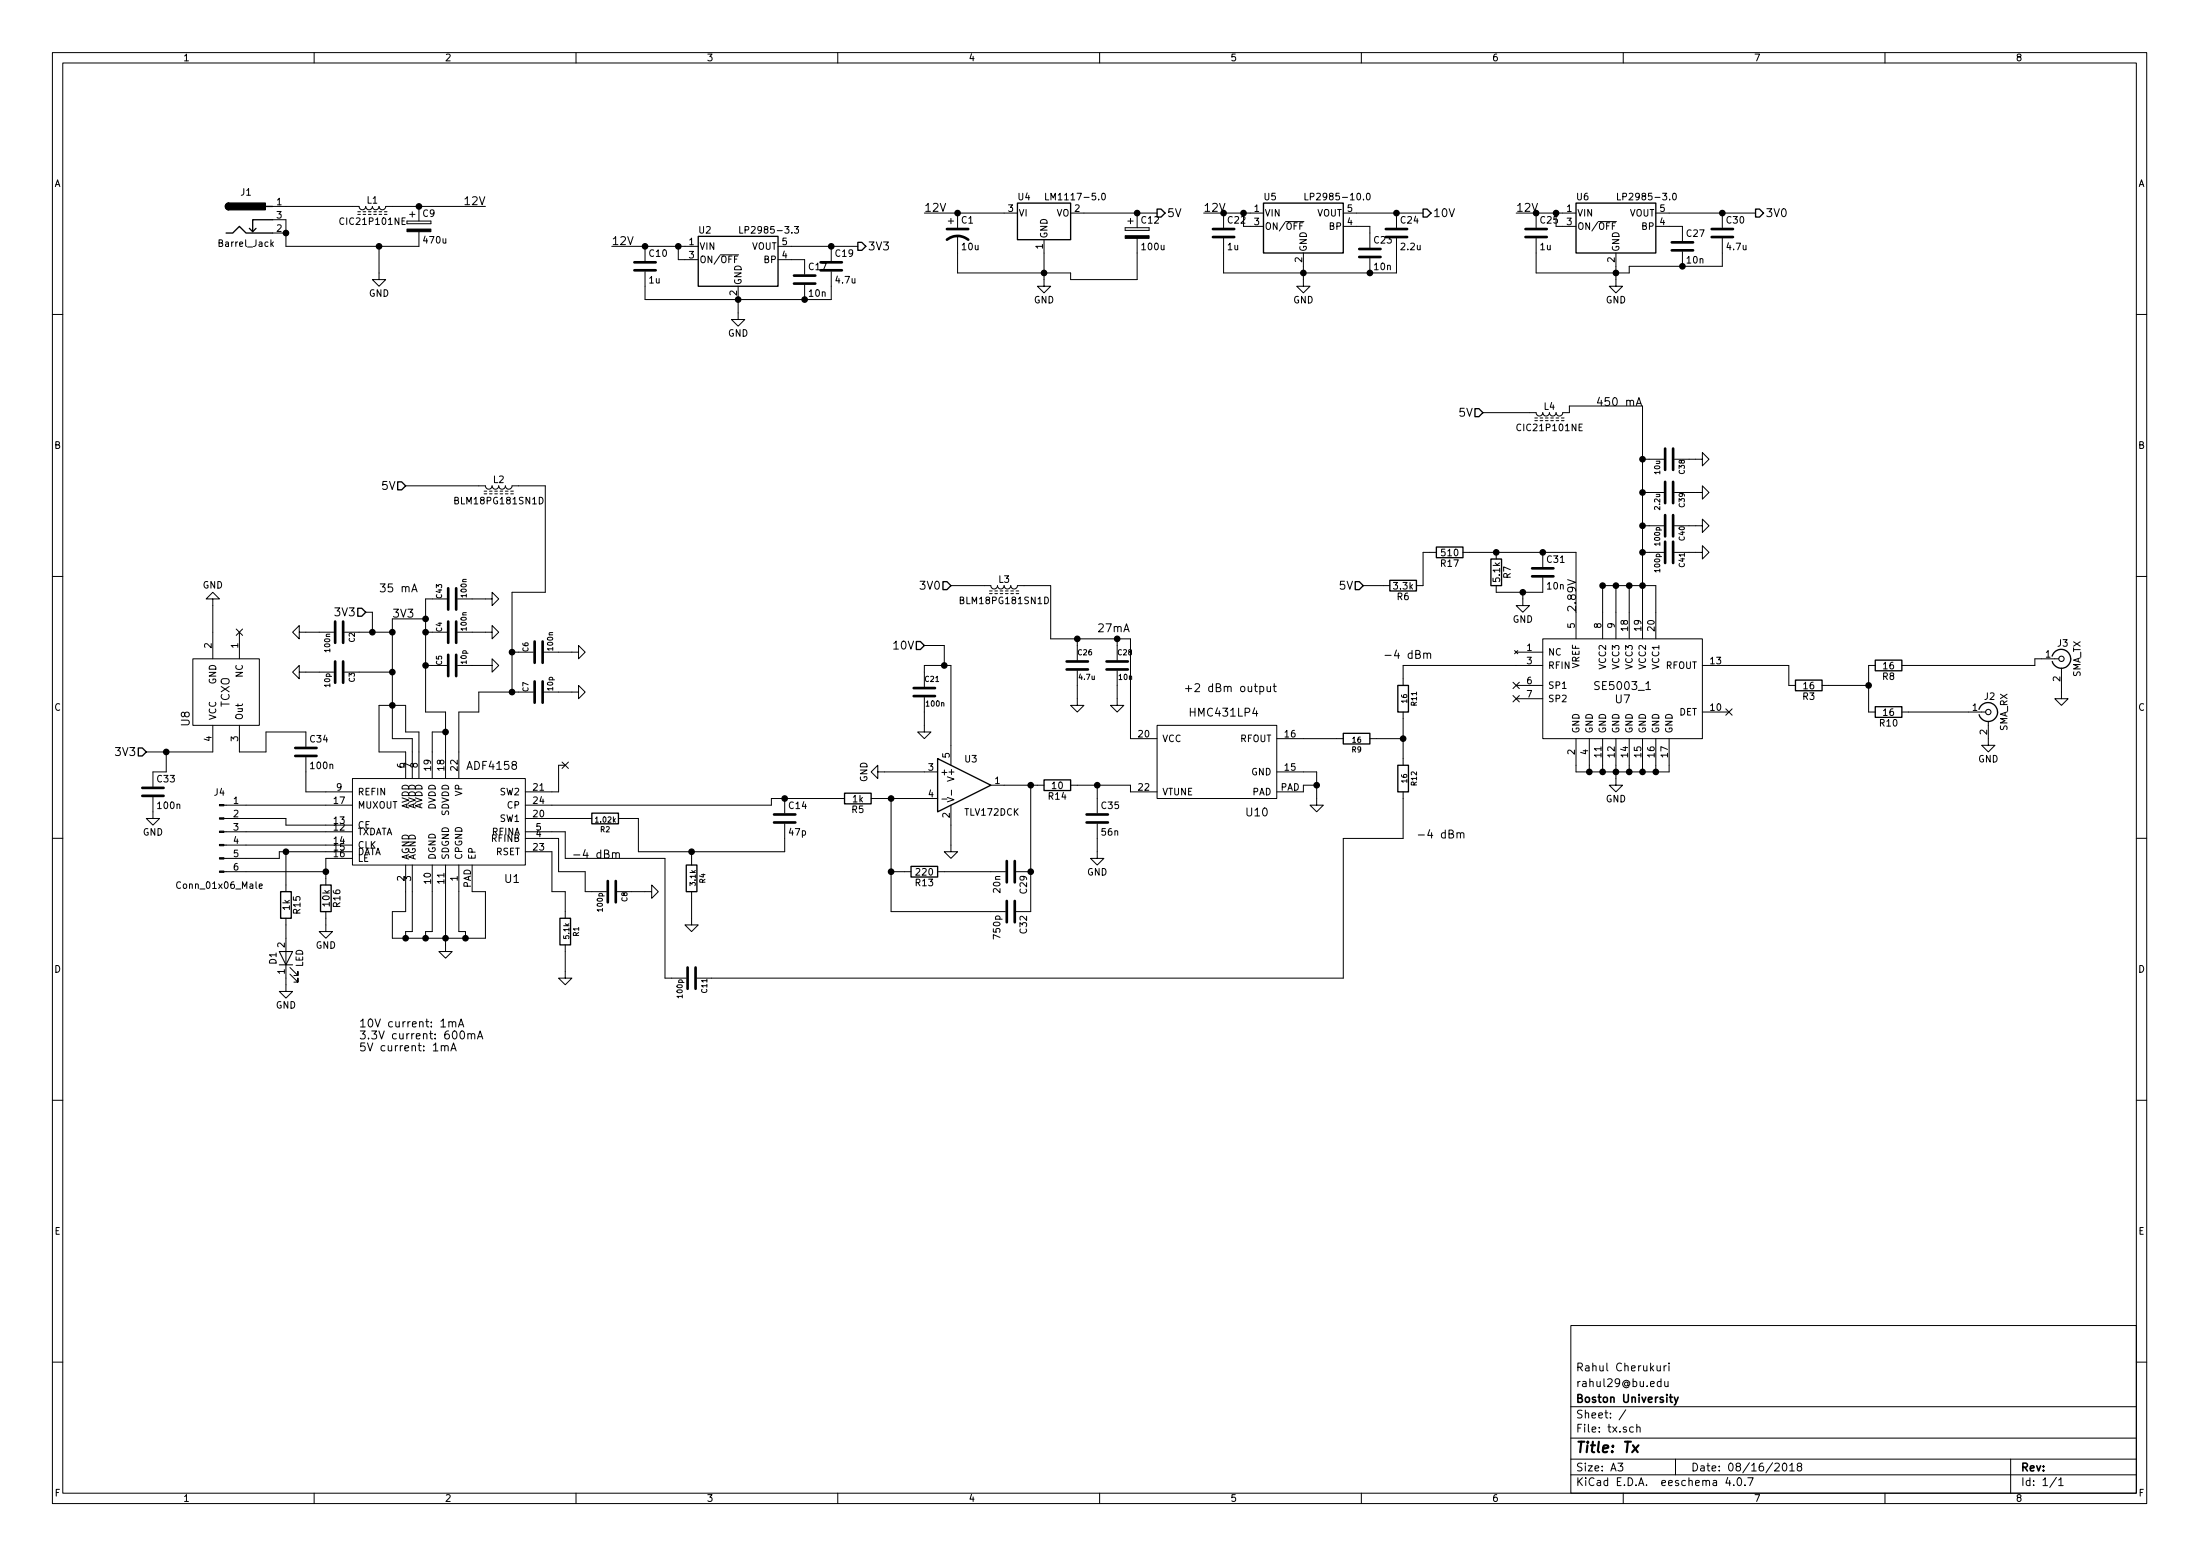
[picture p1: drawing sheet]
<svg xmlns="http://www.w3.org/2000/svg" width="420mm" height="297mm" viewBox="0 0 420 297" stroke-linecap="round" stroke-linejoin="round" font-family="sans-serif">
<g fill="none" stroke="#000" stroke-width=".19">
<path d="M10 10h400v277h-400zM12 12h396v273.1h-396zM60 10v2M110 10v2M160 10v2M210 10v2M260 10v2M310 10v2M360 10v2M52.1 39.4h16.5a.63 .63 0 0 0 .6 .6 .63 .63 0 0 0 .6-.6 .63 .63 0 0 0 .7 .6 .63 .63 0 0 0 .6-.6 .63 .63 0 0 0 .7 .6 .63 .63 0 0 0 .6-.6 .63 .63 0 0 0 .6 .6 .63 .63 0 0 0 .7-.6h19M80 39.4v2.8M199.7 36.9v1.3h.6"/>
<path d="M210.5 37l.2-.1a.67 .67 0 0 1 .4 .6 .67 .67 0 0 1-.4 .7l-.3-.5zM249.2 36.9v1.3h.6M261.1 37l.1-.1a.67 .67 0 0 1 .5 .6 .67 .67 0 0 1-.5 .7l-.2-.5zM308.9 36.9v1.3h.6M319.5 37l.2-.1a.67 .67 0 0 1 .5 .6 .67 .67 0 0 1-.5 .7l-.3-.5zM51.9 46.6l.3 .5M52.1 41.9h2.5v5.1h25.4v-2.8M52.1 44.5h2.5M52.2 46.2l-.5 .5M68.3 40.4h.5M68.3 40.9h.5M69.3 40.4h.5"/>
<path d="M69.3 40.9h.5M70.4 40.4h.5M70.4 40.9h.5M71.4 40.4h.5M71.4 40.9h.5M72.4 47v6.4h1.3l-1.3 1.2-1.3-1.2h1.3M72.4 40.4h.5M72.4 40.9h.5M73.4 40.4h.5M73.4 40.9h.5M77.7 42.2v.5zM77.7 42.7h4.6z"/>
<path d="M77.7 42.2h4.6zM78.2 40.9h1M78.7 40.4v1M82.3 42.2v.5zM116.8 47h16.5M123.2 51.9v5.3h35.5v-5.3M123.2 47v2.8M129.5 47v2.6h3.8M137.6 48.7h3.5M140.9 48.9h-.6v1.3M141 54.6v6.4h1.2l-1.2 1.3-1.3-1.3h1.3M141.3 43.2v1.3h.6"/>
<path d="M148.6 47h15.2M148.6 49.6h5.1v2.8M151.7 43.2h.8l-.4 .5 .4 .1v.6l-.2 .1-.6-.1M153.7 54.4v2.8M158.7 47v2.8M176.5 40.7h17.8M181.1 42.2h1M181.6 41.7v1M182.9 40.7v2.8M182.9 45v7.1h21.6v1.3h12.7v-7.9M199.4 45.8v8.8h1.3l-1.3 1.3-1.3-1.3h1.3M204.5 40.7h16.5"/>
<path d="M214.9 43.5v.5zM214.9 44h4.6zM214.9 43.5h4.6zM215.4 42.2h1M215.9 41.7v1M217.2 40.7v2.8M219.5 43.5v.5zM229.9 40.7h11.4M233.7 40.7v2.8M233.7 45.5v6.6h33v-6.6M237.5 40.7v2.5h3.8M245.5 42.3h3.5"/>
<path d="M248.8 42.5h-.6v1.3M248.9 48.3v6.3h1.3l-1.3 1.3-1.3-1.3h1.3M256.5 40.7h15.3M256.5 43.2h5.1v4.1M261.6 49.3v2.8M266.7 40.7v2.8M289.6 40.7h11.4M293.4 40.7v2.8M293.4 45.5v6.6h17.7v-1.3h17.8v-5.3M297.2 40.7v2.5h3.8M305.2 42.3h3.5M308.5 42.5h-.6v1.3"/>
<path d="M308.6 48.3v6.3h1.3l-1.3 1.3-1.3-1.3h1.3M316.2 40.7h19.1M316.2 43.2h5.1v2.8M321.3 48v2.8M328.9 40.7v2.8M10 60h2M283.2 78.8h10.2a.63 .63 0 0 0 .6 .6 .63 .63 0 0 0 .6-.6 .63 .63 0 0 0 .7 .6 .63 .63 0 0 0 .6-.6 .63 .63 0 0 0 .6 .6 .63 .63 0 0 0 .7-.6 .63 .63 0 0 0 .6 .6 .63 .63 0 0 0 .6-.6h1.3v-1.3h14v44.5M293.1 79.8h.5M294.1 79.8h.5M295.1 79.8h.6M296.2 79.8h.5M297.2 79.8h.5"/>
<path d="M298.2 79.8h.5M312.5 77.4l.5-1.5 .5 1.5M312.6 77h.8M408 60h2M77.5 92.7h15.2a.63 .63 0 0 0 .6 .7 .63 .63 0 0 0 .7-.7 .63 .63 0 0 0 .6 .7 .63 .63 0 0 0 .6-.7 .63 .63 0 0 0 .7 .7 .63 .63 0 0 0 .6-.7 .63 .63 0 0 0 .7 .7 .63 .63 0 0 0 .6-.7h6.3v20.4h-6.3v19M92.5 93.8h.5M92.5 94.3h.5M93.5 93.8h.5M93.5 94.3h.5M94.5 93.8h.5M94.5 94.3h.5M95.5 93.8h.5"/>
<path d="M95.5 94.3h.5M96.5 93.8h.5M96.5 94.3h.5M97.5 93.8h.5M97.5 94.3h.5M103 94.9a.64 .64 0 0 1 .7 .7 .64 .64 0 0 1-.7 .6zM293.1 80.3h.5M294.1 80.3h.5M295.1 80.3h.6M296.2 80.3h.5M297.2 80.3h.5M298.2 80.3h.5"/>
<path d="M313.7 94h4.1M313.7 87.7h4.1M319.8 94h5.3v-1.3l1.3 1.3-1.3 1.3v-1.3M319.8 87.7h5.3v-1.3l1.3 1.3-1.3 1.2v-1.2M10 110h2M40.6 114.3h1.3l-1.3-1.2-1.2 1.2h1.2v11.5M69.8 116.9h1.3v3.8M78.6 113l.5-1.5 .6 1.5M78.8 112.6h.7M81.3 118.1h-6.4v22.9h3.8v7.6M85.3 114.3h-4v21.6h3.8v12.7M87.4 114.3h6.6v-1.2l1.2 1.2-1.2 1.3v-1.3"/>
<path d="M181.6 111.8h7.6a.63 .63 0 0 0 .7 .6 .63 .63 0 0 0 .6-.6 .63 .63 0 0 0 .6 .6 .63 .63 0 0 0 .7-.6 .63 .63 0 0 0 .6 .6 .63 .63 0 0 0 .6-.6 .63 .63 0 0 0 .7 .6 .63 .63 0 0 0 .6-.6h6.4v10.2h15.2v19h5.1M189 112.8h.5M189 113.3h.5M190 112.8h.5M190 113.3h.5M191 112.8h.5M191 113.3h.5M192 112.8h.5M192 113.3h.5M193 112.8h.5M193 113.3h.5M194.1 112.8h.5"/>
<path d="M194.1 113.3h.5M199.5 114a.64 .64 0 0 1 .7 .6 .64 .64 0 0 1-.7 .7zM260.3 111.8h5.1M274.3 105.4h-2.5v6.4h-1.3M279.4 105.4h21.6v16.6M285.7 105.4v1.3M290.8 113.1v2.5h1.3l-1.3 1.3-1.2-1.3h1.2M294.6 110.3v2.8h-8.9v-1.3M294.6 105.4v2.8M308.6 111.8v10.2M311.1 111.8v10.2M313.7 100.4h4.1"/>
<path d="M313.7 105.4h4.1M319.8 100.4h5.3v-1.3l1.3 1.3-1.3 1.2v-1.2M319.8 105.4h5.3v-1.2l1.3 1.2-1.3 1.3v-1.3M408 110h2M36.8 125.8h12.7v12.7h-12.7zM40.6 138.5v5h-12.7M45.1 120.1l1.2 1.2M45.7 138.5v5h5.1v-3.8h7.6v2.8M45.7 120.7v5.1M46.3 120.1l-1.2 1.2M57.1 128.3v-1.3l-1.2 1.3 1.2 1.3v-1.3h6.7M57.1 120.7v-1.3l-1.2 1.3 1.2 1.3v-1.3h6.7"/>
<path d="M65.8 128.3h9.1M65.8 120.7h9.1M81.3 120.7h4M81.3 127h4M85.1 139.7h-2.6v8.9M87.4 127h6.6v-1.2l1.2 1.2-1.2 1.3v-1.3M87.4 120.7h6.6v-1.3l1.2 1.3-1.2 1.3v-1.3M97.8 124.5h4.1M101.9 132.1h-10.5v3.8h-3.8v12.7M103.9 132.1h6.6v-1.3l1.3 1.3-1.3 1.3v-1.3M103.9 124.5h6.6v-1.3l1.3 1.3-1.3 1.3v-1.3M176.5 133.1v6.6h1.3l-1.3 1.3-1.2-1.3h1.2"/>
<path d="M176.5 131.1v-4.1h5.1v19.1M176.5 123.2h3.8v3.8M205.7 128.1v6.6h1.3l-1.3 1.2-1.2-1.2h1.2M205.7 122v4M213.4 128.1v6.6h1.2l-1.2 1.2-1.3-1.2h1.3M213.4 122v4M221 138.5h22.8v13.9h-22.8zM240.6 131.1l.4-.1 .4 .3v.5l-.2 .2h-.6M242 131v.8a.38 .38 0 0 0 .6 .1M242.6 131v1M243.2 131h.5M243.4 130.5v1.3l.3 .2"/>
<path d="M268 135.9v10.2M271.9 124.8h.1a.36 .36 0 0 1 .6 .1v.8M271.9 124.7v1M272.6 124.9a.35 .35 0 0 1 .3-.2 .35 .35 0 0 1 .3 .2v.8M289 130.2l1.2 1.3M289 132.8l1.2 1.2M289.3 124.2l.6 .6M289.6 124.5h5M289.6 130.8h5M289.6 133.4h5M289.9 124.2l-.6 .6M290.2 130.2l-1.2 1.3"/>
<path d="M290.2 132.8l-1.2 1.2M294.6 122h30.5v19h-30.5zM294.6 127h-26.6v3.8M306.1 122v-10.2h10.1v10.2M314.3 131.6h.9M325.1 127h16.5v3.8h1.3M325.1 135.9h5.1M329.6 135.3l1.2 1.2M330.8 135.3l-1.2 1.2M348 130.8h8.9M358.1 127h-1.2v8.9h1.2M363.2 135.9h16"/>
<path d="M379.7 137.7v4.6h1.3l-1.3 1.2-1.2-1.2h1.2M393.2 125.8h-4.6v1.2h-25.4M393.7 127.5v5.9h1.3l-1.3 1.3-1.3-1.3h1.3M29.2 152.2v4h1.3l-1.3 1.3-1.3-1.3h1.3M31.7 143.5v3.9h-2.5v2.8M42.8 158.8h24.5M42.8 156.2h11.8v1.3h12.7M42.8 153.7h24.5M58.4 144.6v6.6h8.9M67.3 148.6h33v16.5h-33zM77.5 148.6v-5.1h-5.1v-8.8h5.1v5h2.5v8.9M100.3 158.8h7.6v5.1h19.1v22.8h4.1"/>
<path d="M100.3 156.2h12.7M107.3 145.5l1.3 1.2M107.9 146.1h-1.2v5.1h-6.4M108.6 145.5l-1.3 1.2M118.1 156.2h3.8v6.4h28v-5.3M149.9 152.4v2.8M161.3 152.4h-14v1.3h-47M166.4 152.4h12.7M167.6 147.4v-1.3l-1.2 1.3 1.2 1.2v-1.2h11.5M170.2 152.4v21.6h21.8M179.9 152.5h.9M180.9 152.2l1.3 .5-1.3 .4"/>
<path d="M181.6 153.7v8.9h1.3l-1.3 1.3-1.3-1.3h1.3M181.7 150.8v1M189.2 149.9h10.2M196.8 149.9v24.1h-2.7M204.5 149.9h11.4v1.3h5.1M209.5 157.3v6.6h1.3l-1.3 1.2-1.2-1.2h1.2M209.5 149.9v5.3M243.8 147.4h7.7v6.3h1.2l-1.2 1.3-1.3-1.3h1.3M243.8 141h12.7M251.5 149.9h-2.6v1.3h-5.1M261.6 141h6.4M268 151.2v8.9h-11.5v26.6h-123.4"/>
<path d="M278.3 159.1v-.1a.36 .36 0 0 1 .6 .2v.8M278.3 159v1M278.9 159.2a.35 .35 0 0 1 .3-.3 .35 .35 0 0 1 .4 .3v.8M301 141v6.4h17.8v-6.4M303.5 141v6.4M306.1 141v6.4M308.6 141v8.9h1.3l-1.3 1.3-1.3-1.3h1.3M311.1 141v6.4M313.7 141v6.4M316.2 141v6.4M10 160h2M42.8 161.3h24.5"/>
<path d="M42.8 166.4h19.4M49.5 169.2l.6-.2-.1-.2-.3-.1-.2 .2 .1 .6h.4M54.6 175.3v14h1.3l-1.3 1.2-1.3-1.2h1.3M54.6 162.6v7.6M62.2 174v3.8h1.3l-1.3 1.3-1.2-1.3h1.2M67.3 162.6h-14v1.3h-10.5M67.3 163.9h-5.1v5M77.5 165.1v8.9h-2.6v5.1h17.8v-8.9h-2.5v-5.1M78.7 165.1v12.7h-1.2v1.3M82.5 165.1v12.7h-1.2v1.3M85.1 165.1v16.5h1.3l-1.3 1.3-1.3-1.3h1.3M87.6 165.1v12.7h1.3v1.3"/>
<path d="M100.3 160.1h6.4v6.3h5.1v3.8h4M100.3 162.6h5.1v7.6h2.5v5.1M117 162.9a.36 .36 0 0 1 .6 .1v.8M117 162.8v1M117.6 163a.35 .35 0 0 1 .4-.2 .35 .35 0 0 1 .3 .2v.8M117.9 170.2h6.6v-1.3l1.2 1.3-1.2 1.3v-1.3M132.1 170.2v6.4h1.2l-1.2 1.2-1.3-1.2h1.3M132.1 162.6v2.5M170.2 166.4h3.8M179.1 166.4h12.9M194.1 166.4h2.7M408 160h2"/>
<path d="M55.4 186l1.5 1.5v-.8v.8h-.8M55.4 184.7l1.5 1.5v-.7v.7h-.8M84.3 199.8l.1-.1a.36 .36 0 0 1 .5 .1v.8M84.9 199.8a.35 .35 0 0 1 .4-.2 .35 .35 0 0 1 .3 .2v.8M85.7 195.2l.1-.1a.36 .36 0 0 1 .6 .2v.7M86.4 195.3a.35 .35 0 0 1 .3-.3 .35 .35 0 0 1 .3 .3v.7M87.6 196l.5-1.5 .5 1.5M87.7 195.6h.7M89.4 197.5v-.1a.36 .36 0 0 1 .6 .1v.8M89.4 197.3v1M90 197.5a.35 .35 0 0 1 .3-.2 .35 .35 0 0 1 .4 .2v.8M91.2 198.3l.5-1.5 .5 1.5"/>
<path d="M91.3 197.9h.7M107.9 180.4v6.3h1.3l-1.3 1.3-1.2-1.3h1.2M10 210h2M86.1 200.6l.5-1.5 .5 1.5M86.2 200.2h.8M408 210h2M300 253h108v32.1h-108zM10 260h2M300 278.5h108M300 274.5h108M300 268.5h108M309 279.3h.9l-.5 .6 .5 .1v.7l-.2 .1-.7-.1"/>
<path d="M310.5 269.1l-1.3 2M311.9 272.5l-.4-.1-.3 .3 .1 .6 .2 .1 .4-.1M312.6 272.5l.2-.1 .4 .1v.9M312.6 271.9v1.5M316.5 260.7v.9l.4 .1 .2-.1M317.1 260.7v1M317.2 263.8l-.4-.1-.3 .3 .1 .6 .2 .1 .4-.1M317.2 263.2v1.5M317.8 260.7v1M317.9 263.7l.1 .9 .4 .1 .2-.1M318.2 260.7l-.4 .3M318.6 263.7v1"/>
<path d="M318.7 260.2v.2M318.7 260.7v1M320 278.5v3M339 279.5l.5-.2 .3 .4-.9 1.1h.9M340.5 279.5l.2-.2a.81 .81 0 0 1 .6 .6 .81 .81 0 0 1-.3 .8l-.1 .1a.79 .79 0 0 1-.4-1.3zM341.8 279.7l.4-.4v1.5M343.5 279.9l-.3-.2 .1-.2 .2-.2 .4 .1 .2 .2-.1 .2-.5 .1-.3 .3 .1 .5 .2 .1h.3l.3-.3v-.3l-.3-.3M384 278.5v6.6M408 260h2M60 285.1v1.9M110 285.1v1.9M160 285.1v1.9"/>
<path d="M210 285.1v1.9M260 285.1v1.9M300 281.5h108M310 285.1v1.9M330 282l-.4 1.1h1M330.3 282.6v1M331.1 283.5v.1M331.9 282.3l.2-.2a.81 .81 0 0 1 .6 .6 .81 .81 0 0 1-.3 .8l-.1 .1a.79 .79 0 0 1-.4-1.3zM333.2 283.5v.1M333.8 282.1h1l-.6 1.5M341.8 280.8h.9M360 285.1v1.9"/>
<path d="M392.7 282l-1.2 2M393.2 282.5l.4-.4v1.5M393.2 283.6h.8"/>
</g>
<path d="M319.8 266.7l.3 1M320.5 266.7l-.5 1.4-.2 .1" fill="none" stroke="#000" stroke-width=".3"/>
<g fill="none" stroke="#000" stroke-width=".51">
<path d="M121.2 51.6h4M121.2 50.1h4M151.6 54.1h4.1M151.6 52.6h4.1M156.7 51.6h4.1M156.7 50.1h4.1M180.8 45.8a3.3 3.3 0 0 1 4.1 0M180.8 43.7h4.1M231.6 45.2h4.1M231.6 43.7h4.1M259.6 49.1h4.1M259.6 47.5h4.1"/>
<path d="M264.7 45.2h4M264.7 43.7h4M291.3 45.2h4.1M291.3 43.7h4.1M319.3 47.8h4M319.3 46.3h4M326.9 45.2h4.1M326.9 43.7h4.1M318 85.6v4.1M318 92v4M318 98.3v4.1M319.5 85.6v4.1"/>
<path d="M319.5 92v4M319.5 98.3v4.1M64 118.7v4M65.5 118.7v4M85.6 112.3v4.1M85.6 118.7v4M87.1 112.3v4.1M87.1 118.7v4M292.6 110h4.1M292.6 108.5h4.1M318 103.4v4.1M319.5 103.4v4.1"/>
<path d="M64 126.3v4M65.5 126.3v4M85.6 125v4.1M87.1 125v4.1M102.1 122.5v4M102.1 130.1v4M103.6 122.5v4M103.6 130.1v4M174.5 132.9h4.1M174.5 131.4h4.1M203.7 127.8h4.1M203.7 126.3h4.1"/>
<path d="M211.3 127.8h4.1M211.3 126.3h4.1M27.2 151.9h4M27.2 150.4h4M56.4 144.3h4.1M56.4 142.8h4.1M147.8 157h4.1M147.8 155.5h4.1M207.5 157h4.1M207.5 155.5h4.1M116.1 168.2v4M117.6 168.2v4"/>
<path d="M192.3 164.4v4M192.3 172v4.1M193.8 164.4v4M193.8 172v4.1M131.3 184.7v4.1M132.8 184.7v4.1"/>
</g>
<g fill="none" stroke="#000" stroke-width=".25">
<path d="M43.7 38.8a.63 .63 0 0 0-.6 .6 .63 .63 0 0 0 .6 .6M50.8 39.4h1.3M194.3 38.8h10.2v7h-10.2zM221 39.9h.7l.8 .8-.8 .7h-.7zM241.3 38.8h15.2v9.5h-15.2zM271.8 39.9h.7l.8 .8-.8 .7h-.7zM301 38.8h15.2v9.5h-15.2zM335.3 39.9h.7l.8 .8-.8 .7h-.7zM43.2 44.5h1.2l1.3-1.3 1.3 1.3h5.1M48.9 43.6l-.6 .6M52.1 41.9h-3.8v2.3l-.7-.6M133.3 45.1h15.3v9.5h-15.3z"/>
<path d="M163.8 46.3h.8l.8 .7-.8 .8h-.8zM281.7 78h.7l.8 .8-.8 .7h-.7zM75.9 92h.8l.8 .7-.8 .8h-.8zM68.3 116.1h.8l.7 .8-.7 .7h-.8zM180.1 111h.7l.8 .8-.8 .8h-.7zM258.8 111h.8l.7 .8-.7 .8h-.8zM265.4 110.8h5.1v2h-5.1zM274.3 104.4h5.1v2.1h-5.1zM284.7 106.7h2.1v5.1h-2.1zM175 122.5h.8l.7 .7-.7 .8h-.8zM256.5 140h5.1v2h-5.1zM267 130.8h2v5.1h-2z"/>
<path d="M342.9 129.8h5.1v2.1h-5.1zM358.1 126h5.1v2.1h-5.1zM358.1 134.9h5.1v2h-5.1zM378 135.4a1.8 1.8 0 0 1 2.7-1 1.8 1.8 0 0 1 .1 2.9 1.8 1.8 0 0 1-2.8-.9M391.9 125.3a1.8 1.8 0 0 1 2.8-1.1 1.8 1.8 0 0 1 0 3 1.8 1.8 0 0 1-2.8-.9M26.4 142.8h.8l.7 .7-.7 .8h-.8zM113 155.2h5.1v2.1h-5.1zM161.3 151.4h5.1v2.1h-5.1zM179.1 144.8l10.1 5.1-10.1 5.1zM199.4 148.9h5.1v2h-5.1zM267 146.1h2v5.1h-2zM53.6 170.2h2v5.1h-2z"/>
<path d="M61.2 168.9h2v5.1h-2zM106.9 175.3h2.1v5.1h-2.1zM131.1 165.1h2v5.1h-2zM174 165.4h5.1v2h-5.1z"/>
</g>
<g fill="none" stroke="#000" stroke-width=".2">
<path d="M53.3 181.6h2.6l-1.3 2.6zM53.3 184.2h2.6"/>
<circle cx="379.7" cy="135.9" r=".51"/>
<circle cx="393.7" cy="125.8" r=".51"/>
</g>
<g fill="#000" stroke="#000" stroke-width=".25">
<path d="M43.2 38.9l.5-.1v1.2a.64 .64 0 0 1-.6-.3 .64 .64 0 0 1 .1-.8zM43.7 38.8h7v1.2h-7z"/>
<circle cx="80" cy="39.4" r=".51"/>
<circle cx="54.6" cy="44.5" r=".51"/>
<circle cx="72.4" cy="47" r=".51"/>
<circle cx="123.2" cy="47" r=".51"/>
<circle cx="129.5" cy="47" r=".51"/>
<circle cx="141" cy="57.2" r=".51"/>
<circle cx="153.7" cy="57.2" r=".51"/>
<circle cx="158.8" cy="47" r=".51"/>
<circle cx="182.9" cy="40.7" r=".51"/>
<circle cx="199.4" cy="52.1" r=".51"/>
<circle cx="217.2" cy="40.7" r=".51"/>
<circle cx="233.7" cy="40.7" r=".51"/>
<circle cx="237.5" cy="40.7" r=".51"/>
<circle cx="248.9" cy="52.1" r=".51"/>
<circle cx="261.6" cy="52.1" r=".51"/>
<circle cx="266.7" cy="40.7" r=".51"/>
<circle cx="293.4" cy="40.7" r=".51"/>
<circle cx="297.2" cy="40.7" r=".51"/>
<circle cx="308.6" cy="52.1" r=".51"/>
<circle cx="321.3" cy="50.8" r=".51"/>
<circle cx="328.9" cy="40.7" r=".51"/>
<circle cx="313.7" cy="87.7" r=".51"/>
<circle cx="313.7" cy="94" r=".51"/>
<circle cx="81.3" cy="118.1" r=".51"/>
<circle cx="285.7" cy="105.4" r=".51"/>
<circle cx="290.8" cy="113.1" r=".51"/>
<circle cx="294.6" cy="105.4" r=".51"/>
<circle cx="306.1" cy="111.8" r=".51"/>
<circle cx="308.6" cy="111.8" r=".51"/>
<circle cx="311.1" cy="111.8" r=".51"/>
<circle cx="313.7" cy="100.4" r=".51"/>
<circle cx="313.7" cy="105.4" r=".51"/>
<circle cx="313.7" cy="111.8" r=".51"/>
<circle cx="71.1" cy="120.7" r=".51"/>
<circle cx="74.9" cy="120.7" r=".51"/>
<circle cx="74.9" cy="134.7" r=".51"/>
<circle cx="74.9" cy="128.3" r=".51"/>
<circle cx="81.3" cy="120.7" r=".51"/>
<circle cx="81.3" cy="127" r=".51"/>
<circle cx="85.1" cy="139.7" r=".51"/>
<circle cx="97.8" cy="132.1" r=".51"/>
<circle cx="97.8" cy="124.5" r=".51"/>
<circle cx="180.3" cy="127" r=".51"/>
<circle cx="205.7" cy="122" r=".51"/>
<circle cx="213.4" cy="122" r=".51"/>
<circle cx="356.9" cy="130.8" r=".51"/>
<circle cx="31.8" cy="143.5" r=".51"/>
<circle cx="149.9" cy="152.4" r=".51"/>
<circle cx="170.2" cy="152.4" r=".51"/>
<circle cx="196.9" cy="149.9" r=".51"/>
<circle cx="209.6" cy="149.9" r=".51"/>
<circle cx="251.5" cy="149.9" r=".51"/>
<circle cx="268" cy="141" r=".51"/>
<circle cx="303.5" cy="147.4" r=".51"/>
<circle cx="306.1" cy="147.4" r=".51"/>
<circle cx="308.6" cy="147.4" r=".51"/>
<circle cx="311.1" cy="147.4" r=".51"/>
<circle cx="313.7" cy="147.4" r=".51"/>
<circle cx="316.2" cy="147.4" r=".51"/>
<circle cx="54.6" cy="162.6" r=".51"/>
<circle cx="62.2" cy="166.4" r=".51"/>
<circle cx="77.5" cy="179.1" r=".51"/>
<circle cx="81.3" cy="179.1" r=".51"/>
<circle cx="85.1" cy="179.1" r=".51"/>
<circle cx="88.9" cy="179.1" r=".51"/>
<circle cx="132.1" cy="162.6" r=".51"/>
<circle cx="170.2" cy="166.4" r=".51"/>
<circle cx="196.9" cy="166.4" r=".51"/>
</g>
<path d="M77.7 43.7h4.6v.5h-4.6zM214.9 45h4.6v.5h-4.6zM41.9 158.7h.9v.2h-.9zM41.9 156.1h.9v.3h-.9zM41.9 153.6h.9v.2h-.9zM41.9 166.3h.9v.2h-.9zM41.9 163.7h.9v.3h-.9zM41.9 161.2h.9v.3h-.9z" fill="#000" stroke="#000" stroke-width=".19"/>
<text font-size="2.8" x="301" y="277.3">Title: Tx</text>
<g font-size="2.1">
<text x="88.9" y="39.2">12V</text>
<text x="176.5" y="40.4">12V</text>
<text x="222.9" y="41.4">5V</text>
<text x="229.9" y="40.4">12V</text>
<text x="273.7" y="41.4">10V</text>
<text x="289.6" y="40.4">12V</text>
<text x="337.2" y="41.4">3V0</text>
<text x="116.8" y="46.8">12V</text>
<text x="165.8" y="47.8">3V3</text>
<text x="304.8" y="77.5">450 mA</text>
<text x="278.7" y="79.5">5V</text>
<text x="72.9" y="93.5">5V</text>
<text x="72.4" y="113.1">35 mA</text>
<text x="175.9" y="112.6">3V0</text>
<text x="255.8" y="112.6">5V</text>
<text x="64.1" y="117.6">3V3</text>
<text x="74.9" y="117.9">3V3</text>
<text x="301" y="116.1" transform="rotate(-90 301 116.1)">2.89V</text>
<text x="170.8" y="124">10V</text>
<text x="209.5" y="120.7">27mA</text>
<text x="264.2" y="125.8">-4 dBm</text>
<text x="304.9" y="131.7">SE5003_1</text>
<text x="43.8" y="135.1" transform="rotate(-90 43.8 135.1)">TCXO</text>
<text x="226.1" y="132.1">+2 dBm output</text>
<text x="227.6" y="136.8">HMC431LP4</text>
<text x="308.5" y="134.3">U7</text>
<text x="36.2" y="138.5" transform="rotate(-90 36.2 138.5)">U8</text>
<text x="22.2" y="144.3">3V3</text>
<text x="89.4" y="147">ADF4158</text>
<text x="238.1" y="155.8">U10</text>
<text x="270.5" y="160.1">-4 dBm</text>
<text x="109.2" y="163.9">-4 dBm</text>
<text x="96.4" y="168.5">U1</text>
<text x="68.6" y="196.1">10V current: 1mA</text>
<text x="68.6" y="198.4">3.3V current: 600mA</text>
<text x="68.6" y="200.7">5V current: 1mA</text>
<text x="301" y="261.8">Rahul Cherukuri</text>
<text x="301" y="267.8">Boston University</text>
<text x="301" y="264.8">rahul29@bu.edu</text>
<text x="301" y="273.5">File: tx.sch</text>
<text x="301" y="270.8">Sheet: /</text>
<text x="301" y="280.9">Size: A3</text>
<text x="323" y="280.9">Date: 08/16/2018</text>
<text x="386" y="280.9">Rev:</text>
<text x="301" y="283.7">KiCad E.D.A. eeschema 4.0.7</text>
<text x="386" y="283.7">Id: 1/1</text>
</g>
<g font-size="1.8">
<text x="35" y="11.7">1</text>
<text x="85" y="11.7">2</text>
<text x="135" y="11.7">3</text>
<text x="185" y="11.7">4</text>
<text x="235" y="11.7">5</text>
<text x="285" y="11.7">6</text>
<text x="335" y="11.7">7</text>
<text x="385" y="11.7">8</text>
<text x="10.4" y="35.7">A</text>
<text x="408.4" y="35.7">A</text>
<text x="46" y="37.3">J1</text>
<text x="52.9" y="39.2">1</text>
<text x="52.9" y="41.7">3</text>
<text x="70.1" y="38.8">L1</text>
<text x="80.8" y="41.4">C9</text>
<text x="192.6" y="40.4">3</text>
<text x="194.5" y="38.2">U4</text>
<text x="194.6" y="41.3">VI</text>
<text x="200.6" y="38.2">LM1117-5.0</text>
<text x="201.7" y="41.3">VO</text>
<text x="205.3" y="40.4">2</text>
<text x="239.5" y="40.4">1</text>
<text x="241.5" y="38.2">U5</text>
<text x="241.6" y="41.3">VIN</text>
<text x="250.3" y="38.2">LP2985-10.0</text>
<text x="251.4" y="41.3">VOUT</text>
<text x="257.3" y="40.4">5</text>
<text x="299.2" y="40.4">1</text>
<text x="301.1" y="38.2">U6</text>
<text x="301.2" y="41.3">VIN</text>
<text x="309.9" y="38.2">LP2985-3.0</text>
<text x="311.1" y="41.3">VOUT</text>
<text x="317" y="40.4">5</text>
<text x="42" y="47.1">Barrel_Jack</text>
<text x="52.9" y="44.2">2</text>
<text x="65.3" y="42.9">CIC21P101NE</text>
<text x="81" y="46.5">470u</text>
<text x="131.6" y="46.8">1</text>
<text x="133.5" y="44.6">U2</text>
<text x="133.6" y="47.7">VIN</text>
<text x="142.2" y="44.6">LP2985-3.3</text>
<text x="143.4" y="47.7">VOUT</text>
<text x="149.4" y="46.8">5</text>
<text x="183.6" y="42.7">C1</text>
<text x="183.8" y="47.7">10u</text>
<text x="199.1" y="47.5" transform="rotate(-90 199.1 47.5)">1</text>
<text x="200" y="45.5" transform="rotate(-90 200 45.5)">GND</text>
<text x="218" y="42.7">C12</text>
<text x="218.2" y="47.7">100u</text>
<text x="234.5" y="47.7">1u</text>
<text x="234.5" y="42.7">C22</text>
<text x="239.5" y="43">3</text>
<text x="241.6" y="43.9">ON/OFF</text>
<text x="253.8" y="43.9">BP</text>
<text x="257.3" y="43">4</text>
<text x="262.5" y="46.5">C23</text>
<text x="267.6" y="42.7">C24</text>
<text x="267.7" y="47.7">2.2u</text>
<text x="294.2" y="47.7">1u</text>
<text x="294.2" y="42.7">C25</text>
<text x="299.2" y="43">3</text>
<text x="301.2" y="43.9">ON/OFF</text>
<text x="313.5" y="43.9">BP</text>
<text x="317" y="43">4</text>
<text x="322.2" y="45.2">C27</text>
<text x="329.8" y="42.7">C30</text>
<text x="329.9" y="47.7">4.7u</text>
<text x="124.1" y="49">C10</text>
<text x="131.6" y="49.3">3</text>
<text x="133.6" y="50.2">ON/OFF</text>
<text x="145.9" y="50.2">BP</text>
<text x="149.4" y="49.3">4</text>
<text x="154.5" y="51.5">C17</text>
<text x="159.6" y="49">C19</text>
<text x="248.7" y="50" transform="rotate(-90 248.7 50)">2</text>
<text x="249.6" y="48" transform="rotate(-90 249.6 48)">GND</text>
<text x="262.5" y="51.5">10n</text>
<text x="308.4" y="50" transform="rotate(-90 308.4 50)">2</text>
<text x="309.2" y="48" transform="rotate(-90 309.2 48)">GND</text>
<text x="322.2" y="50.3">10n</text>
<text x="70.4" y="56.6">GND</text>
<text x="124" y="54.1">1u</text>
<text x="140.7" y="56.4" transform="rotate(-90 140.7 56.4)">2</text>
<text x="141.6" y="54.4" transform="rotate(-90 141.6 54.4)">GND</text>
<text x="154.6" y="56.6">10n</text>
<text x="159.7" y="54.1">4.7u</text>
<text x="197.4" y="57.9">GND</text>
<text x="247" y="57.9">GND</text>
<text x="306.7" y="57.9">GND</text>
<text x="139" y="64.2">GND</text>
<text x="290.1" y="82.3">CIC21P101NE</text>
<text x="294.9" y="78.2">L4</text>
<text x="10.4" y="85.7">B</text>
<text x="408.4" y="85.7">B</text>
<text x="94.2" y="92.2">L2</text>
<text x="87.2" y="96.3">BLM18PG181SN1D</text>
<text x="275.4" y="106.2">510</text>
<text x="295.5" y="107.4">C31</text>
<text x="38.7" y="112.3">GND</text>
<text x="190.8" y="111.2">L3</text>
<text x="266.2" y="112.5">3.3k</text>
<text x="275.2" y="108.2">R17</text>
<text x="286.5" y="111" transform="rotate(-90 286.5 111)">5.1k</text>
<text x="288.5" y="110.4" transform="rotate(-90 288.5 110.4)">R7</text>
<text x="295.5" y="112.5">10n</text>
<text x="183.8" y="115.3">BLM18PG181SN1D</text>
<text x="266.9" y="114.5">R6</text>
<text x="288.9" y="118.9">GND</text>
<text x="300.7" y="119.9" transform="rotate(-90 300.7 119.9)">5</text>
<text x="305.8" y="119.9" transform="rotate(-90 305.8 119.9)">8</text>
<text x="308.4" y="119.9" transform="rotate(-90 308.4 119.9)">9</text>
<text x="40.4" y="123.7" transform="rotate(-90 40.4 123.7)">2</text>
<text x="45.5" y="123.7" transform="rotate(-90 45.5 123.7)">1</text>
<text x="291.6" y="124.2">1</text>
<text x="295.7" y="125.1">NC</text>
<text x="310.9" y="120.4" transform="rotate(-90 310.9 120.4)">18</text>
<text x="313.4" y="120.4" transform="rotate(-90 313.4 120.4)">19</text>
<text x="316" y="120.4" transform="rotate(-90 316 120.4)">20</text>
<text x="390.7" y="125.5">1</text>
<text x="393" y="123.4">J3</text>
<text x="41.3" y="130.7" transform="rotate(-90 41.3 130.7)">GND</text>
<text x="46.4" y="129.3" transform="rotate(-90 46.4 129.3)">NC</text>
<text x="291.6" y="126.8">3</text>
<text x="291.6" y="130.6">6</text>
<text x="295.7" y="127.7">RFIN</text>
<text x="295.7" y="131.5">SP1</text>
<text x="301.6" y="127.7" transform="rotate(-90 301.6 127.7)">VREF</text>
<text x="306.7" y="127.7" transform="rotate(-90 306.7 127.7)">VCC2</text>
<text x="309.2" y="127.7" transform="rotate(-90 309.2 127.7)">VCC3</text>
<text x="311.8" y="127.7" transform="rotate(-90 311.8 127.7)">VCC3</text>
<text x="314.3" y="127.7" transform="rotate(-90 314.3 127.7)">VCC2</text>
<text x="316.9" y="127.7" transform="rotate(-90 316.9 127.7)">VCC1</text>
<text x="318" y="127.7">RFOUT</text>
<text x="326.7" y="126.8">13</text>
<text x="344.5" y="131.6">16</text>
<text x="359.6" y="129.8">R8</text>
<text x="359.7" y="127.7">16</text>
<text x="393.4" y="130.1" transform="rotate(-90 393.4 130.1)">2</text>
<text x="397.3" y="129.3" transform="rotate(-90 397.3 129.3)">SMA_TX</text>
<text x="10.4" y="135.7">C</text>
<text x="41.3" y="137.5" transform="rotate(-90 41.3 137.5)">VCC</text>
<text x="46.4" y="137.5" transform="rotate(-90 46.4 137.5)">Out</text>
<text x="291.6" y="133.1">7</text>
<text x="295.7" y="134">SP2</text>
<text x="320.6" y="136.6">DET</text>
<text x="326.7" y="135.7">10</text>
<text x="344.3" y="133.6">R3</text>
<text x="359.7" y="136.6">16</text>
<text x="376.7" y="135.7">1</text>
<text x="379" y="133.6">J2</text>
<text x="408.4" y="135.7">C</text>
<text x="40.4" y="141.5" transform="rotate(-90 40.4 141.5)">4</text>
<text x="45.5" y="141.5" transform="rotate(-90 45.5 141.5)">3</text>
<text x="59.3" y="141.7">C34</text>
<text x="217.5" y="140.8">20</text>
<text x="222" y="141.6">VCC</text>
<text x="236.7" y="141.6">RFOUT</text>
<text x="245.4" y="140.8">16</text>
<text x="301.6" y="140" transform="rotate(-90 301.6 140)">GND</text>
<text x="304.2" y="140" transform="rotate(-90 304.2 140)">GND</text>
<text x="306.7" y="140" transform="rotate(-90 306.7 140)">GND</text>
<text x="309.2" y="140" transform="rotate(-90 309.2 140)">GND</text>
<text x="311.8" y="140" transform="rotate(-90 311.8 140)">GND</text>
<text x="314.3" y="140" transform="rotate(-90 314.3 140)">GND</text>
<text x="316.9" y="140" transform="rotate(-90 316.9 140)">GND</text>
<text x="319.4" y="140" transform="rotate(-90 319.4 140)">GND</text>
<text x="359.1" y="138.7">R10</text>
<text x="379.5" y="140.2" transform="rotate(-90 379.5 140.2)">2</text>
<text x="383.4" y="139.6" transform="rotate(-90 383.4 139.6)">SMA_RX</text>
<text x="30.1" y="149.3">C33</text>
<text x="59.4" y="146.8">100n</text>
<text x="77.2" y="146.6" transform="rotate(-90 77.2 146.6)">6</text>
<text x="78.5" y="146.6" transform="rotate(-90 78.5 146.6)">7</text>
<text x="79.8" y="146.6" transform="rotate(-90 79.8 146.6)">8</text>
<text x="82.3" y="147.1" transform="rotate(-90 82.3 147.1)">19</text>
<text x="84.8" y="147.1" transform="rotate(-90 84.8 147.1)">18</text>
<text x="87.4" y="147.1" transform="rotate(-90 87.4 147.1)">22</text>
<text x="165.6" y="149.3" transform="rotate(-90 165.6 149.3)">GND</text>
<text x="177.3" y="147.1">3</text>
<text x="179.6" y="148">+</text>
<text x="181.4" y="144.7" transform="rotate(-90 181.4 144.7)">5</text>
<text x="182.2" y="148.8" transform="rotate(-90 182.2 148.8)">V+</text>
<text x="184.3" y="145.5">U3</text>
<text x="190" y="149.6">1</text>
<text x="238.9" y="148">GND</text>
<text x="245.4" y="147.1">15</text>
<text x="300.7" y="144" transform="rotate(-90 300.7 144)">2</text>
<text x="303.3" y="144" transform="rotate(-90 303.3 144)">4</text>
<text x="305.8" y="144.5" transform="rotate(-90 305.8 144.5)">11</text>
<text x="308.4" y="144.5" transform="rotate(-90 308.4 144.5)">12</text>
<text x="310.9" y="144.5" transform="rotate(-90 310.9 144.5)">14</text>
<text x="313.4" y="144.5" transform="rotate(-90 313.4 144.5)">15</text>
<text x="316" y="144.5" transform="rotate(-90 316 144.5)">16</text>
<text x="318.5" y="144.5" transform="rotate(-90 318.5 144.5)">17</text>
<text x="377.8" y="145.5">GND</text>
<text x="30.2" y="154.4">100n</text>
<text x="40.9" y="151.9">J4</text>
<text x="44.6" y="153.5">1</text>
<text x="44.6" y="156">2</text>
<text x="63.8" y="153.5">17</text>
<text x="64.3" y="150.9">9</text>
<text x="68.3" y="151.8">REFIN</text>
<text x="68.3" y="154.3">MUXOUT</text>
<text x="78.1" y="154.6" transform="rotate(-90 78.1 154.6)">AVDD</text>
<text x="79.4" y="154.6" transform="rotate(-90 79.4 154.6)">AVDD</text>
<text x="80.6" y="154.6" transform="rotate(-90 80.6 154.6)">AVDD</text>
<text x="83.2" y="154.6" transform="rotate(-90 83.2 154.6)">DVDD</text>
<text x="85.7" y="155.8" transform="rotate(-90 85.7 155.8)">SDVDD</text>
<text x="88.3" y="152" transform="rotate(-90 88.3 152)">VP</text>
<text x="95.5" y="151.8">SW2</text>
<text x="96.9" y="154.3">CP</text>
<text x="101.9" y="156">20</text>
<text x="101.9" y="150.9">21</text>
<text x="101.9" y="153.5">24</text>
<text x="150.7" y="154.4">C14</text>
<text x="162.7" y="155.2">R5</text>
<text x="162.9" y="153.1">1k</text>
<text x="177.3" y="152.2">4</text>
<text x="184.4" y="155.7">TLV172DCK</text>
<text x="200.3" y="152.6">R14</text>
<text x="201" y="150.6">10</text>
<text x="210.4" y="154.4">C35</text>
<text x="217.5" y="150.9">22</text>
<text x="222" y="151.8">VTUNE</text>
<text x="239.1" y="151.8">PAD</text>
<text x="244.5" y="150.9">PAD</text>
<text x="306.7" y="153.1">GND</text>
<text x="27.3" y="159.5">GND</text>
<text x="44.6" y="158.5">3</text>
<text x="44.6" y="161.1">4</text>
<text x="63.8" y="158.5">12</text>
<text x="63.8" y="157.3">13</text>
<text x="63.8" y="161.1">14</text>
<text x="68.3" y="159.4">TXDATA</text>
<text x="68.3" y="158.2">CE</text>
<text x="68.3" y="162">CLK</text>
<text x="93.9" y="160.7">RFINB</text>
<text x="93.9" y="159.4">RFINA</text>
<text x="95.5" y="156.9">SW1</text>
<text x="102.4" y="159.8">4</text>
<text x="102.4" y="158.5">5</text>
<text x="150.7" y="159.5">47p</text>
<text x="181.4" y="156.1" transform="rotate(-90 181.4 156.1)">2</text>
<text x="210.4" y="159.5">56n</text>
<text x="44.6" y="163.6">5</text>
<text x="44.6" y="166.2">6</text>
<text x="63.8" y="162.3">15</text>
<text x="63.8" y="163.6">16</text>
<text x="68.3" y="163.2">DATA</text>
<text x="68.3" y="164.5">LE</text>
<text x="78.1" y="164.1" transform="rotate(-90 78.1 164.1)">AGND</text>
<text x="79.4" y="164.1" transform="rotate(-90 79.4 164.1)">AGND</text>
<text x="83.2" y="164.1" transform="rotate(-90 83.2 164.1)">DGND</text>
<text x="85.7" y="164.1" transform="rotate(-90 85.7 164.1)">SDGND</text>
<text x="88.3" y="164.1" transform="rotate(-90 88.3 164.1)">CPGND</text>
<text x="90.8" y="164.1" transform="rotate(-90 90.8 164.1)">EP</text>
<text x="94.6" y="163.2">RSET</text>
<text x="101.9" y="162.3">23</text>
<text x="175.1" y="167.1">220</text>
<text x="207.6" y="167.1">GND</text>
<text x="34.2" y="169.7">Conn_01x06_Male</text>
<text x="55.3" y="173.7" transform="rotate(-90 55.3 173.7)">1k</text>
<text x="62.9" y="173" transform="rotate(-90 62.9 173)">10k</text>
<text x="65" y="173.1" transform="rotate(-90 65 173.1)">R16</text>
<text x="77.2" y="168.2" transform="rotate(-90 77.2 168.2)">2</text>
<text x="78.5" y="168.2" transform="rotate(-90 78.5 168.2)">3</text>
<text x="82.3" y="168.6" transform="rotate(-90 82.3 168.6)">10</text>
<text x="84.8" y="168.6" transform="rotate(-90 84.8 168.6)">11</text>
<text x="87.4" y="168.2" transform="rotate(-90 87.4 168.2)">1</text>
<text x="89.9" y="169.5" transform="rotate(-90 89.9 169.5)">PAD</text>
<text x="174.9" y="169.1">R13</text>
<text x="191" y="170.3" transform="rotate(-90 191 170.3)">20n</text>
<text x="196.1" y="170.5" transform="rotate(-90 196.1 170.5)">C29</text>
<text x="57.4" y="174.4" transform="rotate(-90 57.4 174.4)">R15</text>
<text x="191" y="179.1" transform="rotate(-90 191 179.1)">750p</text>
<text x="196.1" y="178.1" transform="rotate(-90 196.1 178.1)">C32</text>
<text x="10.4" y="185.7">D</text>
<text x="52.8" y="184" transform="rotate(-90 52.8 184)">D1</text>
<text x="54.4" y="185.9" transform="rotate(-90 54.4 185.9)">1</text>
<text x="54.4" y="180.9" transform="rotate(-90 54.4 180.9)">2</text>
<text x="57.9" y="184.6" transform="rotate(-90 57.9 184.6)">LED</text>
<text x="60.3" y="181.1">GND</text>
<text x="408.4" y="185.7">D</text>
<text x="52.7" y="192.5">GND</text>
<text x="10.4" y="235.7">E</text>
<text x="408.4" y="235.7">E</text>
<text x="10.5" y="285.7">F</text>
<text x="35" y="286.7">1</text>
<text x="85" y="286.7">2</text>
<text x="135" y="286.7">3</text>
<text x="185" y="286.7">4</text>
<text x="235" y="286.7">5</text>
<text x="285" y="286.7">6</text>
<text x="335" y="286.7">7</text>
<text x="385" y="286.7">8</text>
<text x="408.5" y="285.7">F</text>
</g>
<g font-size="1.4">
<text x="317" y="90.5" transform="rotate(-90 317 90.5)">10u</text>
<text x="321.7" y="90.4" transform="rotate(-90 321.7 90.4)">C38</text>
<text x="317" y="97.2" transform="rotate(-90 317 97.2)">2.2u</text>
<text x="321.7" y="96.8" transform="rotate(-90 321.7 96.8)">C39</text>
<text x="317" y="104" transform="rotate(-90 317 104)">100p</text>
<text x="321.7" y="103.1" transform="rotate(-90 321.7 103.1)">C40</text>
<text x="89.1" y="113.9" transform="rotate(-90 89.1 113.9)">100n</text>
<text x="317" y="109.1" transform="rotate(-90 317 109.1)">100p</text>
<text x="321.7" y="108.2" transform="rotate(-90 321.7 108.2)">C41</text>
<text x="84.4" y="114.2" transform="rotate(-90 84.4 114.2)">C43</text>
<text x="63" y="124.3" transform="rotate(-90 63 124.3)">100n</text>
<text x="67.7" y="122.6" transform="rotate(-90 67.7 122.6)">C2</text>
<text x="84.4" y="120.6" transform="rotate(-90 84.4 120.6)">C4</text>
<text x="89.1" y="120.2" transform="rotate(-90 89.1 120.2)">100n</text>
<text x="100.9" y="124.4" transform="rotate(-90 100.9 124.4)">C6</text>
<text x="105.6" y="124" transform="rotate(-90 105.6 124)">100n</text>
<text x="205.9" y="125.1">C26</text>
<text x="213.5" y="125.1">C28</text>
<text x="63" y="131.1" transform="rotate(-90 63 131.1)">10p</text>
<text x="67.7" y="130.2" transform="rotate(-90 67.7 130.2)">C3</text>
<text x="84.4" y="126.9" transform="rotate(-90 84.4 126.9)">C5</text>
<text x="89.1" y="126.7" transform="rotate(-90 89.1 126.7)">10p</text>
<text x="105.6" y="131.8" transform="rotate(-90 105.6 131.8)">10p</text>
<text x="176.7" y="130.2">C21</text>
<text x="206.1" y="129.8">4.7u</text>
<text x="213.7" y="129.8">10n</text>
<text x="100.9" y="132" transform="rotate(-90 100.9 132)">C7</text>
<text x="177" y="134.9">100n</text>
<text x="268.7" y="134.1" transform="rotate(-90 268.7 134.1)">16</text>
<text x="270.6" y="134.7" transform="rotate(-90 270.6 134.7)">R11</text>
<text x="258.2" y="143.6">R9</text>
<text x="258.3" y="141.8">16</text>
<text x="268.7" y="149.4" transform="rotate(-90 268.7 149.4)">16</text>
<text x="270.6" y="149.9" transform="rotate(-90 270.6 149.9)">R12</text>
<text x="113.8" y="157">1.02k</text>
<text x="114.7" y="158.9">R2</text>
<text x="115.1" y="173.9" transform="rotate(-90 115.1 173.9)">100p</text>
<text x="119.8" y="172.1" transform="rotate(-90 119.8 172.1)">C8</text>
<text x="132.8" y="169" transform="rotate(-90 132.8 169)">3.1k</text>
<text x="134.7" y="168.6" transform="rotate(-90 134.7 168.6)">R4</text>
<text x="108.7" y="179.2" transform="rotate(-90 108.7 179.2)">5.1k</text>
<text x="110.6" y="178.7" transform="rotate(-90 110.6 178.7)">R1</text>
<text x="130.4" y="190.4" transform="rotate(-90 130.4 190.4)">100p</text>
<text x="135.1" y="189.5" transform="rotate(-90 135.1 189.5)">C11</text>
</g>
</svg>
